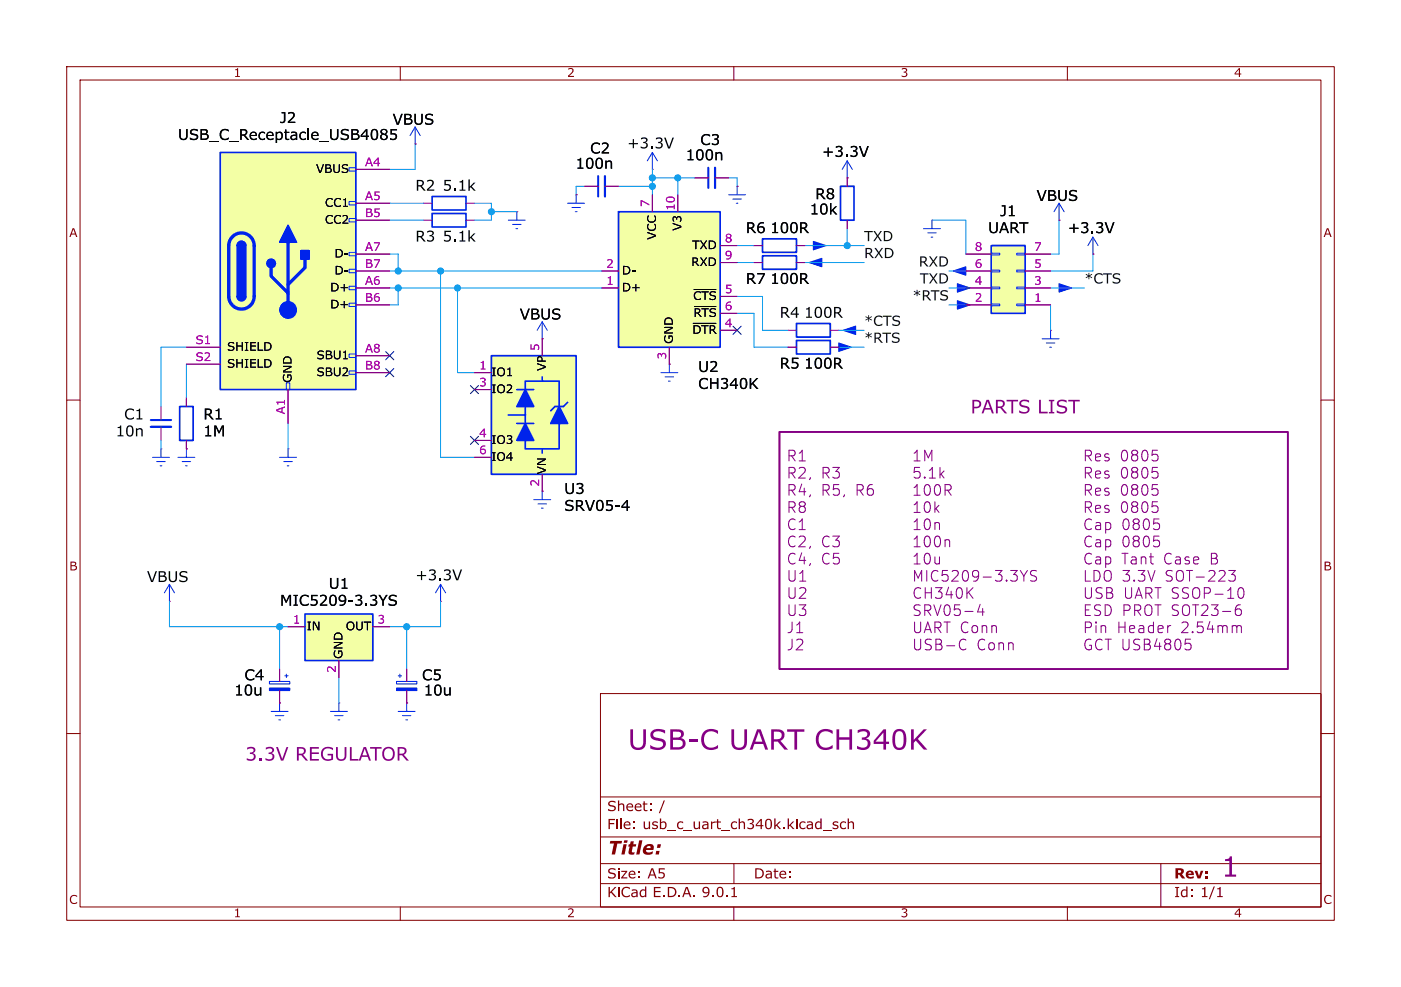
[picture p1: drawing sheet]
<svg xmlns="http://www.w3.org/2000/svg" width="210mm" height="148mm" viewBox="0 0 210 148" stroke-linecap="round" stroke-linejoin="round" font-family="sans-serif">
<path d="M10 10h190v128h-190zM12 12h186v124h-186zM60 10v2M110 10v2M160 10v2M90 104h108v32h-108z" fill="none" stroke="#840000" stroke-width=".15"/>
<g fill="#840000">
<path d="M85.2 10.3a.48 .48 0 0 1 .7 0 .48 .48 0 0 1-.2 .7l-.4 .4h.7v.1h-.9v-.1a.95 .95 0 0 0 .7-.9 .41 .41 0 0 0-.6 0z"/>
<path d="M135.2 10.3l.3-.1a.34 .34 0 0 1 .5 .1 .34 .34 0 0 1-.3 .5 .42 .42 0 0 1 .3 .6 .42 .42 0 0 1-.7 .1h-.2v-.2a.36 .36 0 0 0 .5 .1 .36 .36 0 0 0 .2-.4l-.3-.1v-.2a.24 .24 0 0 0 .3 0 .24 .24 0 0 0-.1-.4 .24 .24 0 0 0-.3 .1l-.2 .1z"/>
</g>
<path d="M60 136v2M110 136v2M160 136v2" fill="none" stroke="#840000" stroke-width=".15"/>
<g fill="#840000">
<path d="M85.2 136.3a.48 .48 0 0 1 .7 0 .48 .48 0 0 1-.2 .8l-.4 .3h.7v.1h-.9v-.1a.95 .95 0 0 0 .7-.9 .41 .41 0 0 0-.6 0z"/>
<path d="M135.2 136.3l.3-.1a.34 .34 0 0 1 .5 .2 .34 .34 0 0 1-.3 .4 .42 .42 0 0 1 .3 .6 .42 .42 0 0 1-.7 .1h-.2v-.2a.36 .36 0 0 0 .5 .1 .36 .36 0 0 0 .2-.4l-.3-.1v-.1a.24 .24 0 0 0 .3-.1 .24 .24 0 0 0-.1-.4 .24 .24 0 0 0-.3 .1l-.2 .1z"/>
</g>
<path d="M10 60h2M198 60h2M10 110h2M198 110h2" fill="none" stroke="#840000" stroke-width=".15"/>
<g fill="#840000">
<path d="M118.3 130.6h.3v.3h-.3z"/>
<path d="M118.3 131.4h.3v.3h-.3z"/>
</g>
<path d="M90 132.5h108" fill="none" stroke="#840000" stroke-width=".15"/>
<path d="M109.6 133.2l.6-.2v1.4h.3v.1h-.9v-.1h.4v-1h-.4z" fill="#840000"/>
<path d="M90 129.5h108" fill="none" stroke="#840000" stroke-width=".15"/>
<g fill="#840000">
<path d="M177.2 133.5a.54 .54 0 0 1 .6-.1v-.5h.2v1.6h-.2v-.1a.48 .48 0 0 1-.6 .1 .48 .48 0 0 1-.2-.5h.2a.34 .34 0 0 0 .2 .4 .34 .34 0 0 0 .4-.2v-.6l-.2-.1a.35 .35 0 0 0-.4 .5h-.2z"/>
<path d="M182.5 133.2l.5-.2v1.4h.3v.1h-.8v-.1h.3v-1h-.3z"/>
</g>
<path d="M90 125.5h108" fill="none" stroke="#840000" stroke-width=".15"/>
<g fill="#840000">
<path d="M93.6 126h.5l-.1 .4h-.5z"/>
<path d="M95.8 126h.5l-.4 2.1h-.5z"/>
<path d="M98.6 126.6h.5l-.1 .5h-.5z"/>
<path d="M98.4 127.6h.5l-.1 .5h-.5z"/>
<path d="M93 122.7h.2v1.6h-.2z"/>
<path d="M98.9 122.7h.2v.6a.52 .52 0 0 1 .7 0 .52 .52 0 0 1 .1 .7 .51 .51 0 0 1-.8 .3h-.2v-.8h.2v.6a.41 .41 0 0 0 .6-.2 .41 .41 0 0 0-.4-.5l-.4 .1z"/>
<path d="M110.7 122.7h.2v.6a.42 .42 0 0 1 .5-.1 .42 .42 0 0 1 .3 .4v.7h-.2v-.8a.31 .31 0 0 0-.3-.2 .31 .31 0 0 0-.3 .2v.8h-.2z"/>
<path d="M116.1 122.7h.2v1.1l.5-.6h.3l-.6 .5 .6 .6h-.3l-.4-.5-.1 .1v.4h-.2z"/>
<path d="M118.1 122.7h.2v1.1l.5-.6h.3l-.6 .5 .6 .6h-.3l-.4-.5-.1 .1v.4h-.2z"/>
<path d="M122.3 123.3a.54 .54 0 0 1 .7-.1v-.5h.2v1.6h-.2v-.1a.48 .48 0 0 1-.6 .1 .48 .48 0 0 1-.2-.5h.2a.34 .34 0 0 0 .1 .4 .34 .34 0 0 0 .5-.2v-.6l-.2-.1a.35 .35 0 0 0-.4 .5h-.2z"/>
<path d="M124.9 123.3l.4-.1h.3v.2h-.1a.24 .24 0 0 0-.3-.1 .24 .24 0 0 0-.2 .3h.2a.39 .39 0 0 1 .5 .5 .39 .39 0 0 1-.6 .2h-.3v-.3l.1 .1a.31 .31 0 0 0 .4 .1 .31 .31 0 0 0 .2-.3h-.2a.36 .36 0 0 1-.4-.2 .36 .36 0 0 1 0-.4z"/>
<path d="M126 123.3a.66 .66 0 0 1 .8 0v.2a.42 .42 0 0 0-.6 0 .42 .42 0 0 0 0 .6 .42 .42 0 0 0 .6-.1v.3a.61 .61 0 0 1-.8-.2 .61 .61 0 0 1 0-.8z"/>
<path d="M127.1 122.7h.2v.6a.42 .42 0 0 1 .4-.1 .42 .42 0 0 1 .3 .4v.7h-.2v-.8a.31 .31 0 0 0-.2-.2 .31 .31 0 0 0-.3 .2v.8h-.2z"/>
</g>
<path d="M90 119.5h108" fill="none" stroke="#840000" stroke-width=".15"/>
<g fill="#840000">
<path d="M97.5 120.5h.2v.3h-.2z"/>
<path d="M97.5 121.3h.2v.3h-.2z"/>
</g>
<path d="M110 129.5v3M174 129.5v6.5" fill="none" stroke="#840000" stroke-width=".15"/>
<g fill="none" stroke="#0023eb" stroke-width=".15">
<path d="M127 24.1l-.8 1.3M127 24.1l.8 1.3M127 24.1v2.6M81.3 48.3l-.8 1.2M81.3 48.3l.7 1.2M81.3 48.3v2.5M156.2 50.8h2.5M156.8 51.4h1.3M157.4 52.1h.2M157.5 49.5v1.3M26.7 68.6h2.5M27.3 69.2h1.3"/>
<path d="M27.8 69.9h.3M27.9 67.3v1.3M40.6 106.7h2.6M41.3 107.3h1.2M41.8 108h.2M41.9 105.4v1.3M59.7 106.7h2.5M60.3 107.3h1.3M60.8 108h.3M61 105.4v1.3"/>
</g>
<path d="M127 26.7h.1M127 26.7v1.2M127 33v1.3M81.3 50.8h.1M157.5 49.5h.1M27.9 67.3h.1M41.9 105.4h.1M61 105.4h.1" fill="none" stroke="#840084" stroke-width=".15"/>
<path d="M124.4 30.5h.2v1.1l.6-.7h.3l-.6 .6 .6 .7h-.3l-.4-.6-.2 .2v.4h-.2zM128.8 21.9h.2l.5 1.4 .5-1.4h.2l-.6 1.6h-.3z" fill="#000"/>
<path d="M126 27.9h2v5.1h-2z" fill="none" stroke="#0023eb" stroke-width=".25"/>
<g fill="#0023eb" stroke="#0023eb" stroke-width=".15">
<path d="M121.9 36.2l1.9 .6-1.9 .7z"/>
<path d="M143.5 45.1l1.9 .6-1.9 .7z"/>
</g>
<path d="M148.6 36.8h5.1v10.2h-5.1z" fill="#f3ffa5"/>
<path d="M148.6 36.8h5.1v10.2h-5.1z" fill="none" stroke="#0023eb" stroke-width=".25"/>
<g fill="none" stroke="#0023eb" stroke-width=".15">
<path d="M138.4 34.3h2.6M139.1 34.9h1.2M139.6 35.6h.2M139.7 33v1.3M148.6 38h1.3v.2h-1.3zM152.4 38h1.3v.2h-1.3zM158.7 30.5l-.7 1.3M158.7 30.5l.8 1.3M158.7 30.5v2.5M148.6 45.6h1.3v.2h-1.3zM148.6 43.1h1.3v.2h-1.3zM148.6 40.5h1.3v.3h-1.3z"/>
<path d="M152.4 45.6h1.3v.2h-1.3zM152.4 43.1h1.3v.2h-1.3zM152.4 40.5h1.3v.3h-1.3zM40.4 102.2h3v.4h-3zM42.7 101.3h.5M42.9 101.1v.5M49.5 106.7h2.6M50.2 107.3h1.2M50.7 108h.2M50.8 105.4v1.3"/>
</g>
<g fill="none" stroke="#840084" stroke-width=".15">
<path d="M139.7 33h.1M144.8 38.1h3.8M153.7 38.1h3.8M158.7 33h.1M144.8 45.7h3.8M144.8 43.2h3.8M144.8 40.6h3.8M153.7 45.7h3.8M153.7 43.2h3.8M153.7 40.6h3.8M41.9 100.3v1.9M41.9 103.6v1.8"/>
<path d="M50.8 105.4h.1"/>
</g>
<g fill="#0023eb" stroke="#0023eb" stroke-width=".15">
<path d="M143.5 42.5l1.9 .7-1.9 .6z"/>
<path d="M142.9 40.6l1.9-.6v1.3z"/>
<path d="M40.4 103.2h3v.4h-3z"/>
</g>
<path d="M36.9 102.8a.6 .6 0 0 1 .7 0 .6 .6 0 0 1 .2 .7 .6 .6 0 0 1-.2 .7 .6 .6 0 0 1-.8-.1l-.1-.6h.2a.43 .43 0 0 0 0 .5 .43 .43 0 0 0 .5 .1 .99 .99 0 0 0-.1-1.3 .44 .44 0 0 0-.4 .7h-.2z" fill="#000"/>
<path d="M73.7 53.3h12.7v17.8h-12.7z" fill="#f3ffa5"/>
<path d="M73.7 53.3h12.7v17.8h-12.7zM77.5 58.4h2.5M78.7 58.4v-1.2h5.1v3.8M81.3 56.5v.7M76.2 62.2h2.5M77.5 63.5h2.5M78.7 61v2.5M81.3 67.3v.6M83.8 63.5v3.8h-5.1v-1.3M85.1 60.3l-.6 .7h-1.3l-.7 .6" fill="none" stroke="#0023eb" stroke-width=".25"/>
<path d="M97.8 22.9l-.8 1.2M97.8 22.9l.8 1.2M97.8 22.9v2.5M163.8 35.6l-.7 1.2M163.8 35.6l.8 1.2M163.8 35.6v2.5M78.7 58.4v2.6M78.7 63.5v2.5M83.8 61v2.5" fill="none" stroke="#0023eb" stroke-width=".15"/>
<g fill="#0023eb" stroke="#0023eb" stroke-width=".25">
<path d="M78.7 58.4l1.3 2.6h-2.5z"/>
<path d="M78.7 63.5l1.3 2.5h-2.5z"/>
<path d="M83.8 61l1.3 2.5h-2.6z"/>
</g>
<path d="M97.8 25.4h.1M163.8 38.1h.1M71.1 55.9h2.6M71.1 58.4h2.6M81.3 50.8v2.5M71.1 66h2.6M71.1 68.6h2.6M81.3 71.1v2.6" fill="none" stroke="#840084" stroke-width=".15"/>
<path d="M99.5 20.6h.3l.5 1.5 .5-1.5h.2l-.6 1.7h-.3zM165.6 33.3h.2l.5 1.5 .5-1.5h.3l-.6 1.7h-.3zM93.9 75h.2v1h.3v.2h-.3v.4h-.2v-.4h-.8v-.2h.8v-.8l-.6 .8-.2-.1z" fill="#000"/>
<g fill="#0023eb" stroke="#0023eb" stroke-width=".15">
<path d="M158.7 42.5l2 .7-2 .6z"/>
<path d="M121.3 39.4l1.9-.7v1.3z"/>
</g>
<path d="M33 22.9h20.3v35.5h-20.3z" fill="#f3ffa5"/>
<g fill="none" stroke="#0023eb" stroke-width=".15">
<path d="M52.3 25.1h1v.6h-1zM52.3 30.2h1v.5h-1zM52.3 32.8h1v.5h-1zM52.3 37.8h1v.6h-1zM42.9 57.4h.5v1h-.5zM52.3 40.4h1v.5h-1zM52.3 42.9h1v.5h-1zM52.3 45.5h1v.5h-1zM52.3 53.1h1v.5h-1zM52.3 55.6h1v.5h-1zM25.4 87.6l-.8 1.3M25.4 87.6l.8 1.3"/>
<path d="M25.4 87.6v2.6"/>
</g>
<path d="M33 22.9h20.3v35.5h-20.3zM35.6 36.8a.64 .64 0 0 1 .6-.6 .64 .64 0 0 1 .6 .6M114.3 35.8h5.1v2h-5.1zM114.3 38.4h5.1v2h-5.1zM35.6 44.5a.64 .64 0 0 0 .6 .6 .64 .64 0 0 0 .6-.6" fill="none" stroke="#0023eb" stroke-width=".25"/>
<path d="M34.8 35.5a1.9 1.9 0 0 1 2.1-.4 1.9 1.9 0 0 1 1.2 1.7v7.7a1.91 1.91 0 0 1-1.9 1.8 1.91 1.91 0 0 1-1.9-1.8v-7.8a1.9 1.9 0 0 1 .5-1.2zM43.2 36.3v10.2M45.7 38.9v1.2l-2.5 2.6M40.6 40.1v1.3l2.6 2.5" fill="none" stroke="#0023eb" stroke-width=".51"/>
<g fill="#0023eb" stroke="#0023eb" stroke-width=".25">
<path d="M35.6 36.8h1.2v7.7h-1.2z"/>
<path d="M35.7 36.4a.64 .64 0 0 1 .7-.2 .64 .64 0 0 1 .4 .6h-1.2z"/>
<path d="M35.6 44.5h1.2a.64 .64 0 0 1-.6 .6 .64 .64 0 0 1-.6-.6z"/>
<path d="M43.2 33.8l1.2 2.5h-2.5z"/>
<path d="M45.1 37.6h1.3v1.3h-1.3z"/>
<circle cx="40.6" cy="39.5" r=".63"/>
</g>
<circle cx="43.2" cy="46.5" r="1.27" fill="#0023eb" stroke="#0023eb" stroke-width=".15"/>
<g fill="none" stroke="#840084" stroke-width=".15">
<path d="M53.3 25.4h5.1M53.3 30.5h5.1M53.3 33h5.1M53.3 38.1h5.1M113 36.8h1.3M113 39.4h1.3M119.4 36.8h1.2M119.4 39.4h1.2M27.9 52.1h5.1M27.9 54.6h5.1M43.2 58.4v5.1M53.3 40.6h5.1"/>
<path d="M53.3 43.2h5.1M53.3 45.7h5.1M53.3 53.3h5.1M53.3 55.9h5.1M24.1 61v2M24.1 64v2M25.4 90.2h.1"/>
</g>
<path d="M57.1 19.5a.5 .5 0 0 1 .7-.2 .5 .5 0 0 1 .2 .7l-.2 .1a.49 .49 0 0 1 .3 .7 .49 .49 0 0 1-.7 .2 .47 .47 0 0 1-.4-.5h.2a.34 .34 0 0 0 .3 .4 .34 .34 0 0 0 .4-.3 .34 .34 0 0 0-.3-.4h-.2l-.2 .3h-.2l.3-.4-.2-.1-.1-.3h.2a.32 .32 0 0 0 .3 .3 .32 .32 0 0 0 .4-.3 .33 .33 0 0 0-.3-.2 .33 .33 0 0 0-.4 .2h-.2zM58.5 19.4h1v.1h-.8v.5a.57 .57 0 0 1 .8 .5 .57 .57 0 0 1-.8 .5l-.2-.1v-.2a.43 .43 0 0 0 .6 .1 .43 .43 0 0 0 .1-.5l-.2-.1h-.5zM19.1 63.9a.6 .6 0 0 1 .7 0 .6 .6 0 0 1 .2 .7 .6 .6 0 0 1-.2 .8 .6 .6 0 0 1-.8-.1l-.1-.7h.2a.43 .43 0 0 0 0 .5 .43 .43 0 0 0 .5 .2 .99 .99 0 0 0-.1-1.3 .44 .44 0 0 0-.4 .6h-.2z" fill="#000"/>
<path d="M22.6 63h3.1" fill="none" stroke="#0023eb" stroke-width=".3"/>
<path d="M22.6 64h3.1" fill="none" stroke="#0023eb" stroke-width=".33"/>
<path d="M45.7 92.1h10.2v7h-10.2z" fill="#f3ffa5"/>
<path d="M64.8 32h5v2h-5zM64.8 29.5h5v2h-5zM26.9 61h2.1v5h-2.1zM45.7 92.1h10.2v7h-10.2z" fill="none" stroke="#0023eb" stroke-width=".25"/>
<g fill="none" stroke="#840084" stroke-width=".15">
<path d="M62.2 21.6h.1M63.5 33h1.3M63.5 30.5h1.3M69.8 33h1.3M69.8 30.5h1.3M77.5 31.8h.1M86.4 29.2h.1M87.6 27.9h2.1M90.7 27.9h2M27.9 59.7v1.3M100.3 54.6h.1M24.1 67.3h.1"/>
<path d="M27.9 66v1.3M43.2 67.3h.1M81.3 73.7h.1M43.2 94h2.5M50.8 99.1v2.5M55.9 94h2.5M66 90.2h.1M61 100.3v1.9M61 103.6v1.8"/>
</g>
<path d="M70.2 34.5h.2v1.1l.6-.6h.3l-.6 .6 .6 .6h-.3l-.4-.5-.2 .1v.4h-.2zM70.2 26.9h.2v1.1l.6-.6h.3l-.6 .5 .6 .7h-.3l-.4-.5-.2 .1v.4h-.2zM88 23.8a.6 .6 0 0 1 .8 0 .6 .6 0 0 1 .2 .7 .6 .6 0 0 1-.3 .7 .6 .6 0 0 1-.7-.1l-.2-.6h.3a.43 .43 0 0 0 0 .5 .43 .43 0 0 0 .4 .1 .99 .99 0 0 0 0-1.3 .44 .44 0 0 0-.4 .7h-.3zM89.5 23.8a.6 .6 0 0 1 .7 0 .6 .6 0 0 1 .2 .7 .6 .6 0 0 1-.2 .7 .6 .6 0 0 1-.8-.1l-.1-.6h.2a.43 .43 0 0 0 0 .5 .43 .43 0 0 0 .4 .1 .99 .99 0 0 0 0-1.3 .44 .44 0 0 0-.4 .7h-.2zM58.4 89.4a.94 .94 0 0 1 1-.1v.2l-.2-.1a.4 .4 0 0 0-.5 0 .4 .4 0 0 0-.2 .3l.1 .1a.81 .81 0 0 1 .9 .5 .69 .69 0 0 1-1.1 .5l-.1-.1v-.2l.3 .1a.44 .44 0 0 0 .7-.3l-.2-.1a.61 .61 0 0 1-.8-.7zM67.8 85.4h.2l.5 1.4 .5-1.4h.3l-.6 1.6h-.3zM65.3 102.8a.6 .6 0 0 1 .7 0 .6 .6 0 0 1 .2 .7 .6 .6 0 0 1-.2 .7 .6 .6 0 0 1-.8-.1l-.1-.6h.2a.43 .43 0 0 0 0 .5 .43 .43 0 0 0 .5 .1 .99 .99 0 0 0-.1-1.3 .44 .44 0 0 0-.4 .7h-.2z" fill="#000"/>
<g fill="none" stroke="#0023eb" stroke-width=".15">
<path d="M62.2 19.1l-.7 1.2M62.2 19.1l.8 1.2M62.2 19.1v2.5M76.2 33h2.5M76.8 33.7h1.3M77.3 34.3h.3M77.5 31.8v1.2M85.1 30.5h2.5M85.7 31.1h1.3M86.2 31.8h.3M86.4 29.2v1.3M99.1 55.9h2.5"/>
<path d="M99.7 56.5h1.3M100.2 57.2h.3M100.3 54.6v1.3M22.9 68.6h2.5M23.5 69.2h1.3M24 69.9h.3M24.1 67.3v1.3M41.9 68.6h2.5M42.5 69.2h1.3M43.1 69.9h.2M43.2 67.3v1.3M80 74.9h2.5"/>
<path d="M80.6 75.6h1.3M81.2 76.2h.2M81.3 73.7v1.2M66 87.6l-.7 1.3M66 87.6l.8 1.3M66 87.6v2.6M59.4 102.2h3.1v.4h-3.1zM59.7 101.3h.5M59.9 101.1v.5"/>
</g>
<path d="M59.4 103.2h3.1v.4h-3.1z" fill="#0023eb" stroke="#0023eb" stroke-width=".15"/>
<path d="M89.7 26.4v3.1" fill="none" stroke="#0023eb" stroke-width=".3"/>
<path d="M90.7 26.4v3.1" fill="none" stroke="#0023eb" stroke-width=".33"/>
<path d="M92.7 31.8h15.2v20.3h-15.2z" fill="#f3ffa5"/>
<path d="M92.7 31.8h15.2v20.3h-15.2zM119.4 48.5h5.1v2h-5.1zM119.4 51.1h5.1v2h-5.1z" fill="none" stroke="#0023eb" stroke-width=".25"/>
<g fill="none" stroke="#840084" stroke-width=".15">
<path d="M53.3 38.1h5.1M53.3 25.4h5.1M53.3 30.5h5.1M53.3 33h5.1M62.2 21.6h.1M86.4 29.2h.1M87.6 27.9h2.1M90.7 27.9h2M97.8 29.2v2.6M104.1 26.7h2.1M107.2 26.7h2M107.9 36.8h2.6"/>
<path d="M107.9 39.4h2.6M110.5 27.9h.1M113 36.8h1.3M113 39.4h1.3M119.4 36.8h1.2M119.4 39.4h1.2M127 26.7h.1M127 26.7v1.2M127 33v1.3M144.8 38.1h3.8M153.7 38.1h3.8M158.7 33h.1"/>
<path d="M163.8 38.1h.1M27.9 52.1h5.1M27.9 59.7v1.3M27.9 54.6h5.1M43.2 58.4v5.1M53.3 40.6h5.1M53.3 43.2h5.1M53.3 45.7h5.1M53.3 53.3h5.1M53.3 55.9h5.1M71.1 55.9h2.6M71.1 58.4h2.6"/>
<path d="M81.3 50.8h.1M81.3 50.8v2.5M90.2 40.6h2.5M90.2 43.2h2.5M100.3 54.6h.1M100.3 52.1v2.5M107.9 44.5h2.6M107.9 47h2.6M107.9 49.5h2.6M118.1 49.5h1.3M118.1 52.1h1.3M124.5 49.5h1.2"/>
<path d="M124.5 52.1h1.2M144.8 40.6h3.8M144.8 43.2h3.8M144.8 45.7h3.8M153.7 40.6h3.8M153.7 43.2h3.8M153.7 45.7h3.8M27.9 67.3h.1M27.9 66v1.3M71.1 68.6h2.6M71.1 66h2.6M81.3 73.7h.1"/>
<path d="M81.3 71.1v2.6M137 69.1h.9M137 68l.5-.5v1.6M137 75.7l.5-.5v1.6M137 78.3l.5-.5v1.6M137 74.3h.9M137 76.8h.9M137 79.4h.9M137.1 70.1h.8M137.8 70.8l.1 .2v.4l-.1 .2M138.6 69.1v-1.6l.5 1.2 .6-1.2v1.6M138.6 71.5v.2"/>
<path d="M138.6 71.5l.1 .1-.1 .1M138.6 71.5l-.1 .1 .1 .1M138.8 75.3a1.06 1.06 0 0 0 .1 1.5h.2a1.06 1.06 0 0 0 .1-1.5M138.8 77.9a.38 .38 0 0 1 .6 .2 .83 .83 0 0 1-.5 1.3 1.06 1.06 0 0 1-.1-1.5zM139.3 71.7h.9M139.3 70.5l.5-.4v1.6M140.1 75.2v1.6M140.1 78.4v1M140.1 78.5a.4 .4 0 0 1 .7 .1v.8M140.3 76.2l.4 .6M140.7 75.8l-.6 .6M140.9 70.1v1.6"/>
<path d="M141.1 71.1l.4 .6M141.5 70.6l-.6 .6M162.7 68.4h.6a.43 .43 0 0 0 .3-.5 .43 .43 0 0 0-.3-.4h-.6v1.6M162.7 70.9h.6a.43 .43 0 0 0 .3-.4 .43 .43 0 0 0-.3-.4h-.6v1.6M162.7 73.5h.6a.43 .43 0 0 0 .3-.4 .43 .43 0 0 0-.3-.4h-.6v1.6M162.7 76.1h.6a.43 .43 0 0 0 .3-.4 .43 .43 0 0 0-.3-.5h-.6v1.6M163.1 68.4l.5 .7M163.1 70.9l.5 .8M163.1 73.5l.5 .8M163.1 76.1l.5 .7M163.6 78a.64 .64 0 0 0-.8 0 .64 .64 0 0 0-.2 .7 .6 .6 0 0 0 .3 .6 .6 .6 0 0 0 .7 0M164.2 68.6l.8-.2-.1-.3-.5-.1-.2 .3 .1 .7 .1 .1 .5-.1"/>
<path d="M164.2 71.2l.8-.2-.1-.3-.5-.1-.2 .3 .1 .7 .1 .1 .5-.1M164.2 76.3l.8-.1-.1-.3-.5-.1-.2 .2 .1 .8h.1h.5M164.3 78.4h.1h.5l.1 1M164.9 73.3l-.5-.1-.2 .2 .1 .8 .1 .1 .5-.1M165 78.7l-.6 .1a.31 .31 0 0 0-.2 .3 .31 .31 0 0 0 .2 .3l.6-.1M165 73.6l-.8 .1M165.6 71.6l.4 .1M165.7 78.4h.5l.3 .3v.4l-.2 .2-.1 .1-.5-.1M165.7 78.4v1.6M166 70.6h-.2l-.2 .3 .1 .2 .3 .1M166.2 68.1l-.4-.1-.2 .3 .1 .2 .5 .2 .1 .1-.1 .2-.2 .1-.4-.1M166.2 75.9l-.4-.1-.2 .2 .1 .2 .5 .2 .1 .1-.1 .3h-.2h-.4"/>
<path d="M171.4 72.7l-.3 .6M171.8 72.7a1.06 1.06 0 0 1-.1 1.6h-.2a.59 .59 0 0 1-.4-.6M172.7 67.5h.8M172.7 75.2h.8M173 77.8h.7M173.4 68.2l.2 .2v.4l-.2 .2M173.4 75.9l.2 .3v.3l-.2 .3M173.5 70.1h-.8v.8l.2-.2 .5 .1 .2 .2-.1 .5-.2 .2h-.4l-.2-.2M173.5 72.7h-.8v.7l.2-.1 .5 .1 .2 .2-.1 .5-.2 .2h-.4l-.2-.2M173.7 78.5l.1 .2v.4l-.1 .2M43.2 94h2.5M50.8 99.1v2.5"/>
<path d="M55.9 94h2.5M137.1 93.3v1.3l.3 .3 .5-.1 .1-.2v-1.3M137.1 95.8v1.3l.3 .3h.5l.1-.3v-1.3M138.5 94.9l.6-1.6 .5 1.6M138.6 90.7h.6a.43 .43 0 0 1 .3 .4 .43 .43 0 0 1-.3 .4h-.6M138.7 80.5a.38 .38 0 0 1 .4-.1 .38 .38 0 0 1 .3 .3 .83 .83 0 0 1-.5 1.3l-.2-.2M138.7 83.1a.38 .38 0 0 1 .4-.1 .38 .38 0 0 1 .3 .3 .83 .83 0 0 1-.5 1.3 .94 .94 0 0 1-.3-1.3M138.7 88.1v1.6M138.7 88.9h.9M138.7 94.4h.8M139 91.5l.5 .8M139.6 95.9l-.2-.1-.6 .1a.38 .38 0 0 0-.1 .4 .38 .38 0 0 0 .3 .3 .59 .59 0 0 1 .6 .4l-.1 .3-.2 .1h-.6"/>
<path d="M139.6 88.1v1.6M140 90.7l.5 1.6 .6-1.6M140.1 83.5l.1 1a.43 .43 0 0 0 .6-.1M140.1 94.1h.6a.43 .43 0 0 0 .4-.4 .43 .43 0 0 0-.4-.4h-.6v1.6M140.2 80.5a.38 .38 0 0 1 .4-.1 .38 .38 0 0 1 .3 .3 .83 .83 0 0 1-.5 1.3 .97 .97 0 0 1-.2-1.5zM140.3 95.8l.7 .1a.38 .38 0 0 1 .1 .4 .38 .38 0 0 1-.3 .3 .43 .43 0 0 1 .4 .4 .43 .43 0 0 1-.3 .4h-.6zM140.3 96.6h.5M140.5 94.1l.6 .8M140.8 83.5v1.1M141.2 88.1l-.5 .6a.43 .43 0 0 1 .5 .3v.4l-.1 .2-.7 .1-.2-.1M141.5 93.3h.9M141.7 80.9v1.1"/>
<path d="M141.7 81.1a.4 .4 0 0 1 .6 .1v.8M141.7 90.8a.38 .38 0 0 1 .6 .2 .83 .83 0 0 1-.4 1.3 1.06 1.06 0 0 1-.2-1.5zM141.9 96.8h1.2M142 93.3v1.6M142.2 88l-.4 1.2h1M142.6 88.7v1M143.6 88.2a1.06 1.06 0 0 0 .1 1.5h.2a1.06 1.06 0 0 0 .1-1.5M143.9 90.7h-.8l-.1 .8 .3-.2 .5 .1 .1 .2v.5l-.3 .2h-.3l-.3-.2M144.1 95.9a.91 .91 0 0 0 .2 1.5l.5-.1M144.4 85.7a.38 .38 0 0 1 .4-.2 .38 .38 0 0 1 .3 .4 .83 .83 0 0 1-.5 1.2 .97 .97 0 0 1-.2-1.4zM144.6 91.7h1.3M144.7 95.9l.1 .1"/>
<path d="M144.9 88.1v1.6M145.2 88.8l.7 .9M145.9 88.1l-1 .9M146.7 86.2l-.3 .3h-.3l-.3-.3v-.3l.1-.3 .5-.1 .2 .2a1.06 1.06 0 0 1-.4 1.4h-.3M146.9 90.6l-.4 1.2h1M147.3 91.2v1.1M147.4 86.5h1.2M149.2 85.5h1l-.5 .7a.43 .43 0 0 1 .5 .3v.3l-.2 .3h-.6l-.2-.1M150.9 87l.1 .1h-.1M150.9 87l-.1 .1h.1M150.9 87v.1M151.5 85.5h1l-.6 .7a.43 .43 0 0 1 .6 .3v.3l-.2 .3h-.6l-.2-.1"/>
<path d="M152.9 85.5l.6 .9M153.5 86.4v.7M154 85.5l-.5 .9M155.4 85.6l-.3-.1-.5 .1a.38 .38 0 0 0-.1 .4 .38 .38 0 0 0 .3 .3 .59 .59 0 0 1 .6 .4l-.1 .3-.2 .1h-.6M162.7 85.5v1.6h.8M162.7 88.1v1.3l.3 .3 .5-.1 .1-.2v-1.3M162.7 94.1h.6a.43 .43 0 0 0 .3-.4 .43 .43 0 0 0-.3-.4h-.6v1.6M162.7 91.5h.5M163.5 90.7h-.8v1.6h.8M163.5 95.9a.66 .66 0 0 0-.7 .1 .66 .66 0 0 0-.2 .8 .6 .6 0 0 0 .3 .6 .6 .6 0 0 0 .7-.1v-.5h-.3M163.6 80.5a.64 .64 0 0 0-.8 0 .64 .64 0 0 0-.2 .8 .6 .6 0 0 0 .3 .6 .6 .6 0 0 0 .7-.1M163.6 83.1a.64 .64 0 0 0-.8 0 .64 .64 0 0 0-.2 .8 .6 .6 0 0 0 .3 .6 .6 .6 0 0 0 .7-.1"/>
<path d="M164 85.5a.84 .84 0 0 1 .9 .6 .84 .84 0 0 1-.3 1h-.6zM164.3 81l.1-.1 .5 .1 .1 1M164.3 83.6l.1-.1 .5 .1 .1 1M164.3 93.3v.1M164.3 93.8v1.1M164.3 93.3h-.1l.1 .1M164.3 93.3h.1l-.1 .1M165 81.3l-.6 .1a.31 .31 0 0 0-.2 .3 .31 .31 0 0 0 .2 .3l.6-.1M165 83.9l-.6 .1a.31 .31 0 0 0-.2 .3 .31 .31 0 0 0 .2 .3l.6-.1M165 90.8l-.3-.1-.5 .1a.38 .38 0 0 0-.1 .4 .38 .38 0 0 0 .3 .3 .59 .59 0 0 1 .6 .3l-.1 .3-.2 .2-.6-.1M165.1 94a.4 .4 0 0 1 .6 0v.9M165.1 93.8v1.1"/>
<path d="M165.2 96a.64 .64 0 0 0-.8 0 .64 .64 0 0 0-.2 .8 .6 .6 0 0 0 .3 .6 .6 .6 0 0 0 .7-.1M165.2 88.2l-.2-.1-.6 .1a.38 .38 0 0 0-.1 .4 .38 .38 0 0 0 .3 .3 .59 .59 0 0 1 .6 .4l-.1 .3-.2 .1-.6-.1M165.7 90.7a.84 .84 0 0 1 .9 .5 .84 .84 0 0 1-.3 1l-.6 .1zM165.7 95.8h.9M165.7 80.9v1.6M165.7 83.5v1.6M165.7 81.9l.2 .1 .4-.1M165.7 81l.2-.1 .4 .1M165.7 84.5l.5 .1M165.9 88.9h.5M165.9 88.1l.7 .1a.38 .38 0 0 1 .1 .4 .38 .38 0 0 1-.3 .3 .43 .43 0 0 1 .4 .4 .43 .43 0 0 1-.3 .4h-.6zM166.1 95.8v1.6"/>
<path d="M166.2 83.5l-.5 .1M166.2 85.5a.54 .54 0 0 0-.7 .6v.5a.53 .53 0 0 0 .5 .6 .53 .53 0 0 0 .6-.6v-.5l-.3-.5M168.3 95.8v1.3l.3 .3h.5l.1-.3v-1.3M169.9 97.4h.6M170.1 95.9a.38 .38 0 0 0-.2 .4 .38 .38 0 0 0 .3 .3l.3 .1M172.3 83.5h.6M172.5 83v1.3l.2 .3M173.7 80.4h-.7l-.1 .8 .2-.2 .6 .1 .1 .2-.1 .5-.2 .2h-.4l-.2-.2M179.1 83.5l.5 .1 .1 .3-.8 .1M179.6 84.5l-.5 .1M184.2 85.5h1l-.6 .7a.43 .43 0 0 1 .6 .3v.3l-.2 .3h-.6M185.3 91.4l.5-.1 .3 .3v.4l-.2 .2-.1 .1-.5-.1"/>
<path d="M185.5 90.8l-.3 .3M185.6 88.4l.1-.1a.38 .38 0 0 1 .4-.2 .38 .38 0 0 1 .3 .3 .83 .83 0 0 1-.5 1.3l-.3-.3M185.6 90.7h.3M41.9 105.4h.1M41.9 100.3v1.9M41.9 103.6v1.8M61 105.4h.1M61 100.3v1.9M61 103.6v1.8"/>
</g>
<path d="M103.9 48.5h3.4M104 43.4h3.3M104.1 46h3.2" fill="none" stroke="#000" stroke-width=".15"/>
<g fill="#0023eb" stroke="#0023eb" stroke-width=".15">
<path d="M125.7 51.4l1.9 .7-1.9 .6z"/>
<path d="M126.4 49.5l1.9-.6v1.3z"/>
</g>
<path d="M109.2 29.2h2.6M109.9 29.8h1.2M110.4 30.5h.2M110.5 27.9v1.3" fill="none" stroke="#0023eb" stroke-width=".15"/>
<path d="M106.2 25.1v3.1" fill="none" stroke="#0023eb" stroke-width=".3"/>
<path d="M107.2 25.1v3.1" fill="none" stroke="#0023eb" stroke-width=".33"/>
<g fill="#000">
<path d="M57.1 19.5a.5 .5 0 0 1 .7-.2 .5 .5 0 0 1 .2 .7l-.2 .1a.49 .49 0 0 1 .3 .7 .49 .49 0 0 1-.7 .2 .47 .47 0 0 1-.4-.5h.2a.34 .34 0 0 0 .3 .4 .34 .34 0 0 0 .4-.3 .34 .34 0 0 0-.3-.4h-.2l-.2 .3h-.2l.3-.4-.2-.1-.1-.3h.2a.32 .32 0 0 0 .3 .3 .32 .32 0 0 0 .4-.3 .33 .33 0 0 0-.3-.2 .33 .33 0 0 0-.4 .2h-.2zM58.5 19.4h1v.1h-.8v.5a.57 .57 0 0 1 .8 .5 .57 .57 0 0 1-.8 .5l-.2-.1v-.2a.43 .43 0 0 0 .6 .1 .43 .43 0 0 0 .1-.5l-.2-.1h-.5zM88 23.8a.6 .6 0 0 1 .8 0 .6 .6 0 0 1 .2 .7 .6 .6 0 0 1-.3 .7 .6 .6 0 0 1-.7-.1l-.2-.6h.3a.43 .43 0 0 0 0 .5 .43 .43 0 0 0 .4 .1 .99 .99 0 0 0 0-1.3 .44 .44 0 0 0-.4 .7h-.3zM89.5 23.8a.6 .6 0 0 1 .7 0 .6 .6 0 0 1 .2 .7 .6 .6 0 0 1-.2 .7 .6 .6 0 0 1-.8-.1l-.1-.6h.2a.43 .43 0 0 0 0 .5 .43 .43 0 0 0 .4 .1 .99 .99 0 0 0 0-1.3 .44 .44 0 0 0-.4 .7h-.2zM104.5 22.5a.6 .6 0 0 1 .8 0 .6 .6 0 0 1 .2 .7 .6 .6 0 0 1-.3 .8 .6 .6 0 0 1-.7-.1l-.2-.7h.3a.43 .43 0 0 0 0 .5 .43 .43 0 0 0 .4 .2 .99 .99 0 0 0 0-1.3 .44 .44 0 0 0-.4 .6h-.3zM106 22.5a.6 .6 0 0 1 .7 0 .6 .6 0 0 1 .2 .7 .6 .6 0 0 1-.2 .8 .6 .6 0 0 1-.8-.1l-.1-.7h.2a.43 .43 0 0 0 0 .5 .43 .43 0 0 0 .5 .2 .99 .99 0 0 0-.1-1.3 .44 .44 0 0 0-.4 .6h-.2zM124.4 30.5h.2v1.1l.6-.7h.3l-.6 .6 .6 .7h-.3l-.4-.6-.2 .2v.4h-.2zM128.8 21.9h.2l.5 1.4 .5-1.4h.2l-.6 1.6h-.3zM165.6 33.3h.2l.5 1.5 .5-1.5h.3l-.6 1.7h-.3zM93.9 75h.2v1h.3v.2h-.3v.4h-.2v-.4h-.8v-.2h.8v-.8l-.6 .8-.2-.1zM58.4 89.4a.94 .94 0 0 1 1-.1v.2l-.2-.1a.4 .4 0 0 0-.5 0 .4 .4 0 0 0-.2 .3l.1 .1a.81 .81 0 0 1 .9 .5 .69 .69 0 0 1-1.1 .5l-.1-.1v-.2l.3 .1a.44 .44 0 0 0 .7-.3l-.2-.1a.61 .61 0 0 1-.8-.7zM36.9 102.8a.6 .6 0 0 1 .7 0 .6 .6 0 0 1 .2 .7 .6 .6 0 0 1-.2 .7 .6 .6 0 0 1-.8-.1l-.1-.6h.2a.43 .43 0 0 0 0 .5 .43 .43 0 0 0 .5 .1 .99 .99 0 0 0-.1-1.3 .44 .44 0 0 0-.4 .7h-.2z"/>
<path d="M65.3 102.8a.6 .6 0 0 1 .7 0 .6 .6 0 0 1 .2 .7 .6 .6 0 0 1-.2 .7 .6 .6 0 0 1-.8-.1l-.1-.6h.2a.43 .43 0 0 0 0 .5 .43 .43 0 0 0 .5 .1 .99 .99 0 0 0-.1-1.3 .44 .44 0 0 0-.4 .7h-.2z"/>
</g>
<g fill="none" stroke="#0198eb" stroke-width=".15">
<path d="M58.4 38.1h1.3v2.5M58.4 33h5.1M58.4 30.5h5.1M62.2 21.6v3.8h-3.8M71.1 30.5h2.6v2.5h-2.6M73.7 31.8h3.8M87.6 27.9h-1.2v1.3M92.7 27.9h5.1M97.8 25.4v3.8M97.8 26.7h6.3M101.6 26.7v2.5M109.2 26.7h1.3v1.2"/>
<path d="M110.5 39.4h2.5M110.5 36.8h2.5M120.6 39.4h8.9M120.6 36.8h8.9M127 34.3v2.5M139.7 33h5.1v5.1M158.7 33v5.1h-1.2M163.8 38.1v2.5h-6.3M27.9 54.6v5.1M27.9 52.1h-3.8v8.9M58.4 43.2h31.8M58.4 40.6h31.8"/>
<path d="M59.7 43.2v2.5h-1.3M66 40.6v28h5.1M68.6 43.2v12.7h2.5M110.5 47h2.5v5.1h5.1M110.5 44.5h3.8v5h3.8M125.7 52.1h3.8M125.7 49.5h3.8M142.2 43.2h2.6M142.2 40.6h2.6M142.2 45.7h2.6M157.5 43.2h5.1M157.5 45.7v3.8"/>
<path d="M24.1 66v1.3M43.2 63.5v3.8M25.4 90.2v3.8h17.8M41.9 94v6.3M61 94v6.3M66 90.2v3.8h-7.6M50.8 101.6v3.8"/>
</g>
<path d="M57.8 55.3l1.2 1.2M57.8 52.7l1.2 1.2M59 55.3l-1.2 1.2M59 52.7l-1.2 1.2M70.5 57.8l1.2 1.2M71.7 57.8l-1.2 1.2M109.9 48.9l1.2 1.2M111.1 48.9l-1.2 1.2M70.5 65.4l1.2 1.2M71.7 65.4l-1.2 1.2" fill="none" stroke="#000084" stroke-width=".15"/>
<path d="M116.8 64.8h76.2v35.5h-76.2z" fill="none" stroke="#840084" stroke-width=".25"/>
<g fill="#0198eb" stroke="#0198eb" stroke-width=".15">
<circle cx="41.9" cy="94" r=".46"/>
<circle cx="61" cy="94" r=".46"/>
<circle cx="59.7" cy="43.2" r=".46"/>
<circle cx="59.7" cy="40.6" r=".46"/>
<circle cx="66" cy="40.6" r=".46"/>
<circle cx="68.6" cy="43.2" r=".46"/>
<circle cx="73.7" cy="31.8" r=".46"/>
<circle cx="101.6" cy="26.7" r=".46"/>
<circle cx="97.8" cy="26.7" r=".46"/>
<circle cx="127" cy="36.8" r=".46"/>
<circle cx="97.8" cy="27.9" r=".46"/>
</g>
<g font-size="4.2" fill="#840084">
<text x="94.1" y="113.7">USB-C UART CH340K</text>
<text x="183.1" y="132.8">1</text>
</g>
<g font-size="2.8" fill="#840084">
<text x="145.5" y="62.9">PARTS LIST</text>
<text x="36.8" y="114.9">3.3V REGULATOR</text>
</g>
<text font-size="2.8" fill="#840000" x="91" y="129">Title:</text>
<g font-size="2.2">
<text x="26.7" y="21.7">USB_C_Receptacle_USB4085</text>
<text x="42" y="19.1">J2</text>
<text x="58.9" y="19.4">VBUS</text>
<text x="88.5" y="23.7">C2</text>
<text x="94" y="23">+3.3V</text>
<text x="105" y="22.4">C3</text>
<text x="62.3" y="29.3">R2</text>
<text x="66.3" y="29.3">5.1k</text>
<text x="86.3" y="26">100n</text>
<text x="102.8" y="24.7">100n</text>
<text x="123.2" y="24.2">+3.3V</text>
<text x="111.8" y="35.7">R6</text>
<text x="115.4" y="35.7">100R</text>
<text x="121.4" y="32.9">10k</text>
<text x="122.2" y="30.6">R8</text>
<text x="148.1" y="35.7">UART</text>
<text x="149.9" y="33.1">J1</text>
<text x="155.4" y="30.8">VBUS</text>
<text x="160.1" y="35.7">+3.3V</text>
<text x="62.3" y="36.9">R3</text>
<text x="66.3" y="36.9">5.1k</text>
<text x="111.8" y="43.3">R7</text>
<text x="115.4" y="43.3">100R</text>
<text x="77.9" y="48.6">VBUS</text>
<text x="116.9" y="48.4">R4</text>
<text x="120.5" y="48.4">100R</text>
<text x="104.6" y="56.5">U2</text>
<text x="104.6" y="59">CH340K</text>
<text x="116.9" y="56">R5</text>
<text x="120.5" y="56">100R</text>
<text x="18.6" y="63.6">C1</text>
<text x="30.5" y="63.6">R1</text>
<text x="17.3" y="66.1">10n</text>
<text x="30.5" y="66.1">1M</text>
<text x="84.6" y="77.3">SRV05-4</text>
<text x="84.6" y="74.8">U3</text>
<text x="22" y="88">VBUS</text>
<text x="49.3" y="89">U1</text>
<text x="62.3" y="87.7">+3.3V</text>
<text x="42" y="91.5">MIC5209-3.3YS</text>
<text x="35.1" y="105">10u</text>
<text x="36.6" y="102.7">C4</text>
<text x="63.2" y="102.7">C5</text>
<text x="63.5" y="105">10u</text>
</g>
<g font-size="2.2" fill="#840084">
<text x="117.8" y="69.4">R1</text>
<text x="117.8" y="72">R2,</text>
<text x="123" y="72">R3 5.1k</text>
<text x="133.2" y="72">Res</text>
<text x="166.7" y="72">0805</text>
<text x="167.8" y="69.4">0805</text>
<text x="117.8" y="74.6">R4,</text>
<text x="117.8" y="77.1">R8</text>
<text x="123" y="74.6">R5,</text>
<text x="128.3" y="74.6">R6 100R</text>
<text x="138.9" y="74.6">Res</text>
<text x="165.5" y="74.6">0805</text>
<text x="167.8" y="77.1">0805</text>
<text x="117.8" y="79.7">C1</text>
<text x="117.8" y="82.3">C2,</text>
<text x="123" y="82.3">C3 100n</text>
<text x="133.9" y="82.3">Cap</text>
<text x="166.9" y="82.3">0805</text>
<text x="168.1" y="79.7">0805</text>
<text x="117.8" y="84.9">C4,</text>
<text x="117.8" y="87.4">U1</text>
<text x="122.5" y="87.4">MIC5209-3.3YS LDO</text>
<text x="123" y="84.9">C5 10u</text>
<text x="133.3" y="84.9">Cap</text>
<text x="166.9" y="84.9">Tant</text>
<text x="168.1" y="87.4">3.3V</text>
<text x="173.3" y="84.9">Case</text>
<text x="174.7" y="87.4">SOT-223</text>
<text x="180.4" y="84.9">B</text>
<text x="117.8" y="90">U2</text>
<text x="117.8" y="92.6">U3</text>
<text x="117.8" y="95.2">J1</text>
<text x="132.8" y="90">USB</text>
<text x="133.4" y="92.6">ESD</text>
<text x="143.8" y="95.2">Conn Pin</text>
<text x="167.8" y="95.2">Header</text>
<text x="168.1" y="92.6">PROT SOT23-6</text>
<text x="168.4" y="90">UART SSOP-10</text>
<text x="177.5" y="95.2">2.54mm</text>
<text x="117.8" y="97.7">J2</text>
<text x="146.3" y="97.7">Conn GCT</text>
<text x="170.9" y="97.7">USB4805</text>
</g>
<g font-size="2.1" fill="#0f0f0f">
<text x="129.5" y="36.4">TXD</text>
<text x="129.5" y="39">RXD</text>
<text x="137.7" y="40.2">RXD</text>
<text x="136.8" y="45.3">*RTS</text>
<text x="137.9" y="42.8">TXD</text>
<text x="162.6" y="42.8">*CTS</text>
<text x="129.5" y="51.7">*RTS</text>
<text x="129.5" y="49.1">*CTS</text>
</g>
<g font-size="2.1" fill="#840000">
<text x="91" y="125">File: usb_c_uart_ch340k.kicad_sch</text>
<text x="91" y="122.3">Sheet:</text>
<text x="98.8" y="122.3">/</text>
<text x="91" y="135.2">KiCad E.D.A. 9.0.1</text>
<text x="91" y="132.4">Size: A5</text>
<text x="113" y="132.4">Date:</text>
<text x="176" y="132.4">Rev:</text>
<text x="176" y="135.2">Id:</text>
<text x="179.9" y="135.2">1/1</text>
</g>
<g font-size="1.8" fill="#840000">
<text x="35" y="12.1">1</text>
<text x="185" y="12.1">4</text>
<text x="10.4" y="36.1">A</text>
<text x="198.4" y="36.1">A</text>
<text x="10.4" y="86.1">B</text>
<text x="198.4" y="86.1">B</text>
<text x="10.4" y="136.1">C</text>
<text x="198.4" y="136.1">C</text>
<text x="35" y="138.1">1</text>
<text x="185" y="138.1">4</text>
</g>
<g font-size="1.8">
<text x="47.4" y="26.5">VBUS</text>
<text x="48.7" y="31.6">CC1</text>
<text x="48.7" y="34.1">CC2</text>
<text x="98.9" y="36" transform="rotate(-90 98.9 36)">VCC</text>
<text x="102.7" y="34.6" transform="rotate(-90 102.7 34.6)">V3</text>
<text x="50.1" y="39.2">D-</text>
<text x="50.1" y="41.7">D-</text>
<text x="93.2" y="41.7">D-</text>
<text x="103.6" y="40.5">RXD</text>
<text x="103.8" y="37.9">TXD</text>
<text x="49.5" y="44.3">D+</text>
<text x="49.5" y="46.8">D+</text>
<text x="93.2" y="44.3">D+</text>
<text x="103.9" y="45.5">~{CTS}</text>
<text x="34" y="53.2">SHIELD</text>
<text x="101.4" y="51.6" transform="rotate(-90 101.4 51.6)">GND</text>
<text x="103.8" y="50.6">~{DTR}</text>
<text x="104" y="48.1">~{RTS}</text>
<text x="34" y="55.7">SHIELD</text>
<text x="44.3" y="57.4" transform="rotate(-90 44.3 57.4)">GND</text>
<text x="47.5" y="54.4">SBU1</text>
<text x="47.5" y="57">SBU2</text>
<text x="73.7" y="57">IO1</text>
<text x="73.7" y="59.5">IO2</text>
<text x="82.4" y="55.6" transform="rotate(-90 82.4 55.6)">VP</text>
<text x="73.7" y="67.1">IO3</text>
<text x="73.7" y="69.7">IO4</text>
<text x="82.4" y="71.1" transform="rotate(-90 82.4 71.1)">VN</text>
<text x="46" y="95.1">IN</text>
<text x="51.8" y="95.1">OUT</text>
<text x="51.9" y="98.8" transform="rotate(-90 51.9 98.8)">GND</text>
</g>
<g font-size="1.8" fill="#c200c2">
<text x="54.7" y="25.1">A4</text>
<text x="54.7" y="32.8">B5</text>
<text x="54.7" y="30.2">A5</text>
<text x="97.5" y="31" transform="rotate(-90 97.5 31)">7</text>
<text x="101.3" y="31.6" transform="rotate(-90 101.3 31.6)">10</text>
<text x="54.7" y="40.4">B7</text>
<text x="54.7" y="37.8">A7</text>
<text x="90.9" y="40.4">2</text>
<text x="108.7" y="36.6">8</text>
<text x="108.7" y="39.1">9</text>
<text x="146.1" y="40.4">6</text>
<text x="146.1" y="37.8">8</text>
<text x="155" y="40.4">5</text>
<text x="155" y="37.8">7</text>
<text x="54.7" y="45.5">B6</text>
<text x="54.7" y="42.9">A6</text>
<text x="90.9" y="42.9">1</text>
<text x="108.7" y="44.2">5</text>
<text x="108.7" y="46.7">6</text>
<text x="146.1" y="45.5">2</text>
<text x="146.1" y="42.9">4</text>
<text x="155" y="45.5">1</text>
<text x="155" y="42.9">3</text>
<text x="29.3" y="51.8">S1</text>
<text x="54.7" y="53.1">A8</text>
<text x="81" y="52.6" transform="rotate(-90 81 52.6)">5</text>
<text x="100.1" y="53.9" transform="rotate(-90 100.1 53.9)">3</text>
<text x="108.7" y="49.3">4</text>
<text x="29.3" y="54.4">S2</text>
<text x="54.7" y="55.6">B8</text>
<text x="71.8" y="55.6">1</text>
<text x="71.8" y="58.2">3</text>
<text x="42.9" y="62.1" transform="rotate(-90 42.9 62.1)">A1</text>
<text x="71.8" y="65.8">4</text>
<text x="71.8" y="68.3">6</text>
<text x="81" y="73" transform="rotate(-90 81 73)">2</text>
<text x="43.9" y="93.7">1</text>
<text x="56.6" y="93.7">3</text>
<text x="50.5" y="100.9" transform="rotate(-90 50.5 100.9)">2</text>
</g>
</svg>
